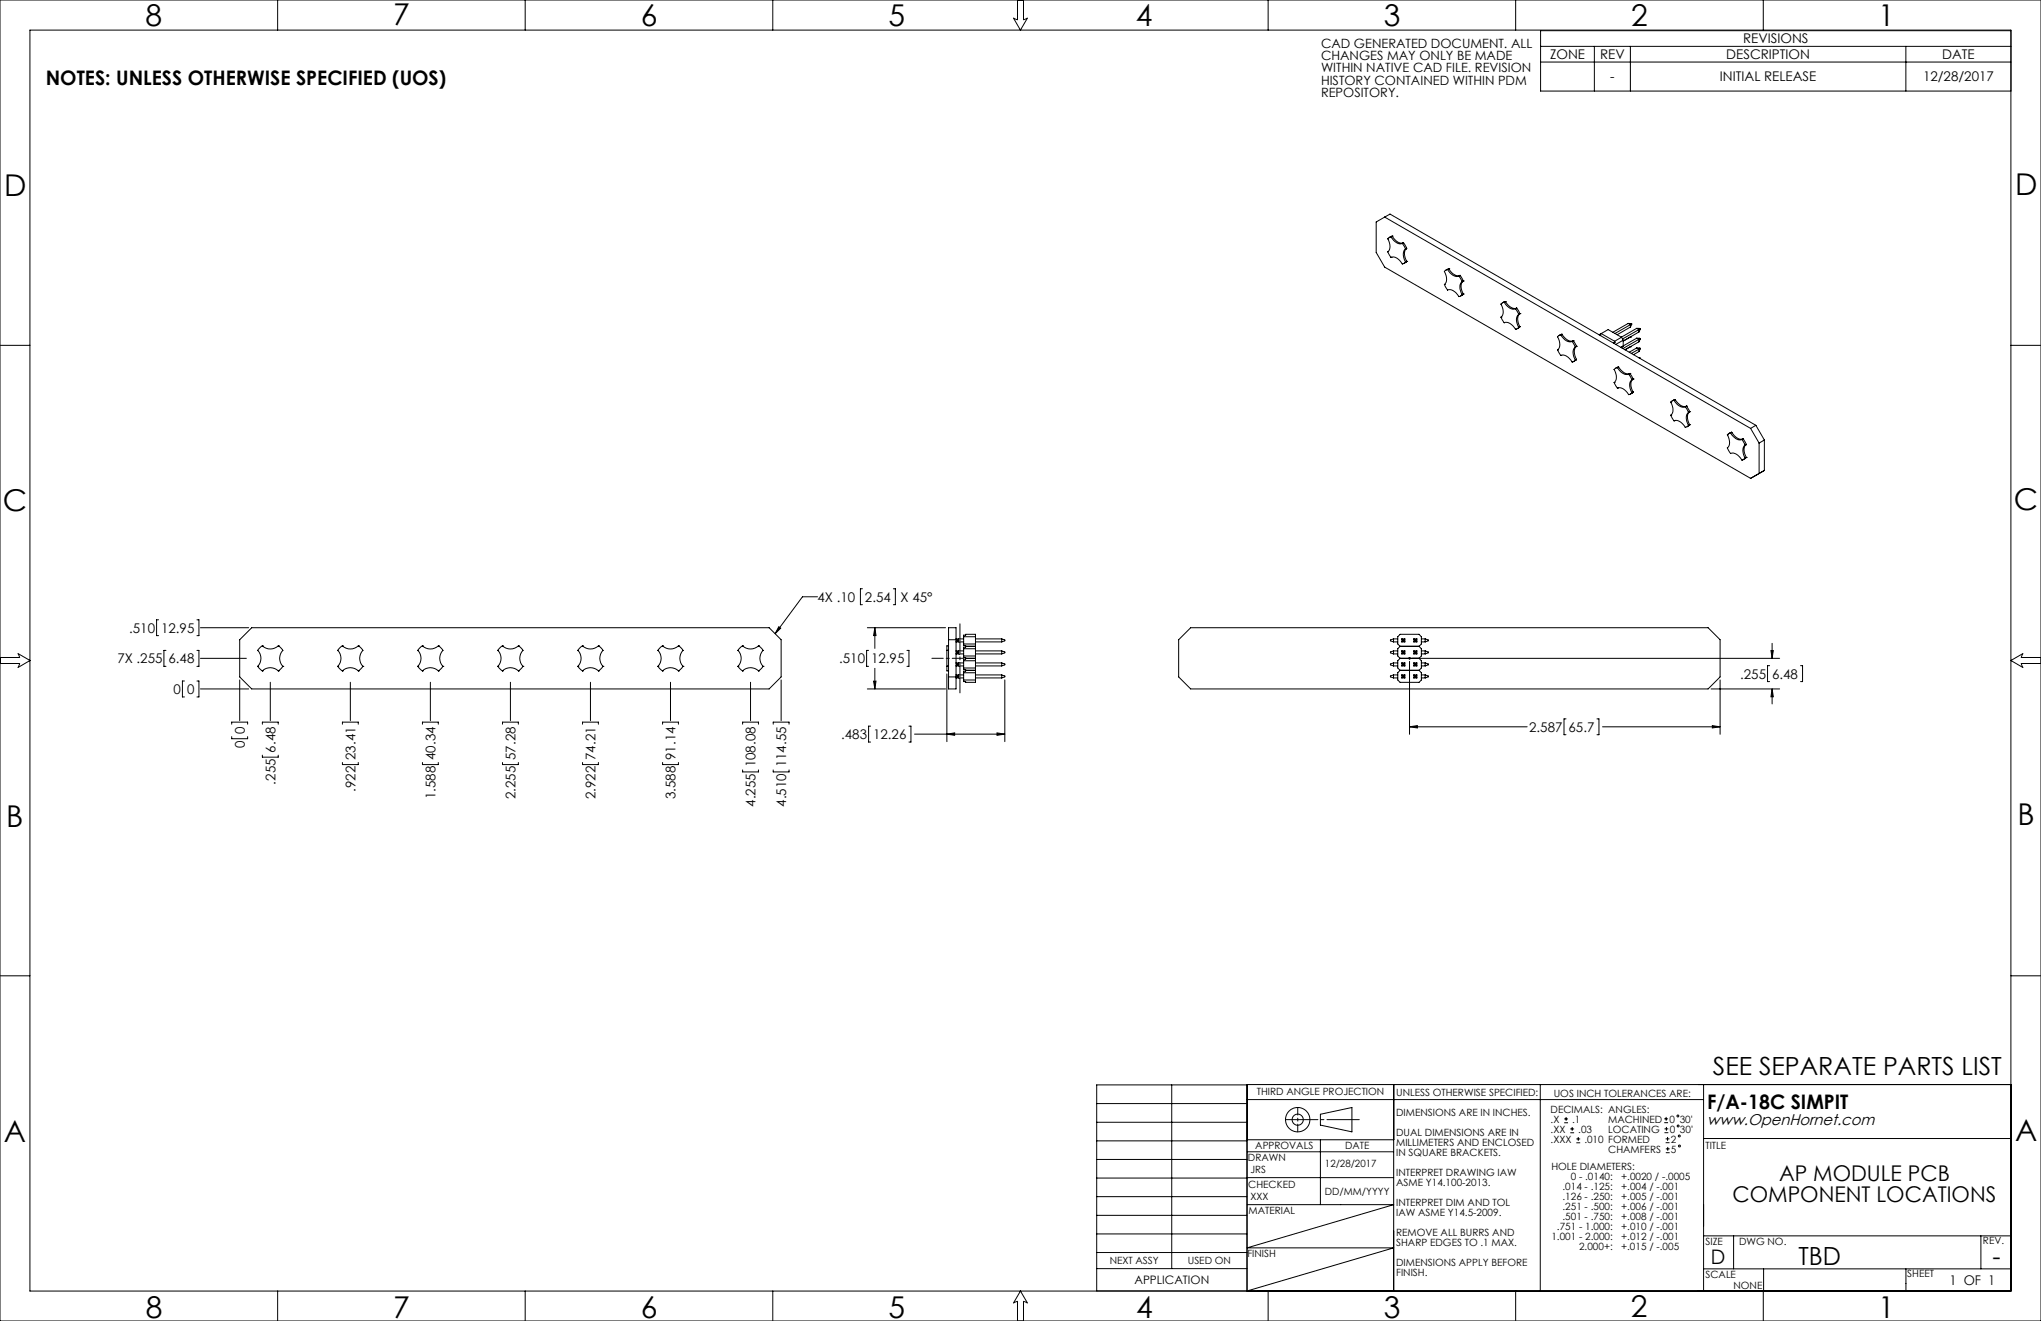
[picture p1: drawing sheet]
<svg xmlns="http://www.w3.org/2000/svg" width="864mm" height="559mm" viewBox="0 0 864 559" stroke-linecap="round" stroke-linejoin="round" font-family="sans-serif">
<g fill="none" stroke="#000" stroke-width=".42">
<path d="M117.5 0v12.7M222.2 0v12.7M327 0v12.7M536.6 0v12.7M641.3 0v12.7M746.1 0v12.7M0 0h863.6v558.8h-863.6zM12.7 12.7h838.2v533.4h-838.2zM430.5 0v8.4l-1.7-.7 3 5 2.9-5-1.6 .7v-8.4M651.9 19.6h199M674.6 19.6v18.9M689.9 19.6v18.9"/>
<path d="M806.4 19.6v18.9M850.9 13h-199v25.5h199M651.9 26.2h199M585.9 91.8l-3.6 2.1v12.9l3.6 6.2 154.8 89.4 3.6-2.1M585.9 91.8l154.8 89.4M585.9 91.8l2.3-1.2 154.7 89.3M589.1 99.9a4.3 4.3 0 0 0 4.8 2.8M589.1 99.9h.1M589.1 99.9l-1.3 .6M589.1 99.9l-.5 .3M587.2 106.5l1.4 2.4M587.2 101a4.3 4.3 0 0 1 0 5.5"/>
<path d="M587.2 101h.1M587.2 106.5h.1M588.6 108.9h.1M588.6 100.2l-1.4 .8M588.6 100.2a4.4 4.4 0 0 0 4.7 2.8M588.6 108.9a4.3 4.3 0 0 1 4.7 2.8l1.4-.9M588.6 100.2h.1M593.3 103h.1M593.3 103l1.4 2.3M593.9 102.7l1.3 2.3M593.9 102.7l-.6 .3M593.9 102.7h.1"/>
<path d="M594.7 105.3h.1M594.7 105.3a4.3 4.3 0 0 0 0 5.5M594.7 110.8h.1M595.2 105.1a4.3 4.3 0 0 0 0 5.5M595.2 110.6h.1M595.2 110.6l-1.1 .8M595.2 105l-.5 .3M595.2 105v.1M595.2 110.6l-.5 .2M612.5 114l-1.2 .7a7.1 7.1 0 0 1 .2 5.3l-.3 .3M612.5 114h.1M612.5 114a4.3 4.3 0 0 0 4.8 2.8"/>
<path d="M613 113.7a4.4 4.4 0 0 0 4.8 2.8M613 113.7h.1M613 113.7l-1.2 .6M613 113.7l-.5 .3M617.3 116.8h.1M617.3 116.8l1.4 2.3M617.8 116.5l-.5 .3M617.8 116.5h.1M617.8 116.5l1.4 2.4M618.7 119.2a4.3 4.3 0 0 0 0 5.5M618.7 119.1v.1M619.2 118.9h.1"/>
<path d="M619.2 118.9a4.4 4.4 0 0 0 0 5.5M619.2 118.9l-.5 .2M619.2 118.9l-.5 .3M611.2 120.3l.4 1a1.51 1.51 0 0 0 2 1.2l2 .9 1.7 2M611.2 120.3h.1M617.3 125.4v.1M618.7 124.7h.1M618.7 124.7l-1.4 .8M619.2 124.4h.1M619.2 124.4l-1.1 .8M619.2 124.4l-.5 .3M635.1 134.2l1.3 2.3"/>
<path d="M635.1 134.2h.1M635.1 128.7a4.3 4.3 0 0 1 0 5.5M635.1 128.6v.1M636.4 127.8l-1.3 .8M636.4 136.5h.1M636.4 127.8h.1M636.5 127.8a4.2 4.2 0 0 0 4.7 2.8M636.5 136.5a4.4 4.4 0 0 1 4.7 2.8M637 127.6a4.4 4.4 0 0 0 4.7 2.7M637 127.6h.1M637 127.6l-1.3 .5M637 127.6l-.5 .2"/>
<path d="M641.2 130.6l1.4 2.4M641.2 139.3h.1M641.2 130.6h.1M641.7 130.3h.1M641.8 130.3l1.3 2.4M641.8 130.3l-.6 .3M642.6 133a4.2 4.2 0 0 0 0 5.5M642.6 138.5h.1M642.6 138.5l-1.4 .8M642.6 133h.1M643.1 132.7h.1M643.1 132.7a4.3 4.3 0 0 0 0 5.5"/>
<path d="M643.1 138.2l-1.1 .8M643.1 132.7l-.5 .3M643.1 138.2l-.5 .3M643.1 138.2h.1M688.9 136.8l1 .5M688.9 136.8l-6.5 3.7M688.9 136.8l1.5 .2M689.9 137.3v1.1M689.9 137.3l-6.6 3.8M689.9 138.4l-5.7 3.2M690.4 137l-.5 .3M690.4 137l-.5 1.4"/>
<path d="M692.5 138.9l1 .5M692.5 138.9l-6.5 3.7M692.5 138.9l1.5 .2M693.5 139.4l-7 4M693.5 139.4v1M694 139.1l-.5 .3M694 139.1l-.5 1.3M0 146.1h12.7M659.1 148l1.3 2.4M659.1 148h.1M659.1 142.5a4.3 4.3 0 0 1 0 5.5M659.1 142.5h.1"/>
<path d="M660.4 150.4h.1M660.4 141.7l-1.3 .8M660.4 141.7h.1M660.4 141.7a4.3 4.3 0 0 0 4.8 2.7M660.4 150.4a4.4 4.4 0 0 1 4.8 2.7M660.9 141.4l-1.2 .5M660.9 141.4h.1M660.9 141.4a4.3 4.3 0 0 0 4.8 2.7M660.9 141.4l-.5 .3M665.2 144.4h.1M665.2 144.4l1.3 2.4M665.2 153.1h.1"/>
<path d="M665.7 144.1l1.4 2.4M665.7 144.1h.1M665.7 144.1l-.5 .3M666.5 146.8a4.3 4.3 0 0 0 0 5.5M666.5 152.3h.1M666.5 152.3l-1.3 .8M666.5 146.8h.1M667.1 146.5h.1M667.1 146.5a4.3 4.3 0 0 0 0 5.5M667.1 152l-1.2 .9M667.1 146.5l-.6 .3M667.1 152l-.6 .3"/>
<path d="M667.1 152h.1M676.7 141.6h.1M676.7 141.6h-.1M677.3 141.3v.7M677.3 141.3l-.6 .3M677.5 141.1l-.2 .2M677.5 141.1l5.7 3.3M677.5 141.1l2.9-1.7 5.7 3.3M683.2 144.4l.2 .4-.5 .4M684.4 155.5l-1.3 .6a8.2 8.2 0 0 1 .6 4.8l-.7 .9M684.4 155.5h.1M684.4 155.5a4.4 4.4 0 0 0 4.7 2.8"/>
<path d="M684.8 155.2l-1.2 .6M684.8 155.2l-.4 .3M684.8 155.2h.1M684.9 155.2a4.3 4.3 0 0 0 4.7 2.8M684.9 155.2l-.5 .3M686.1 142.7l-2.9 1.7M686.1 142.7l.7 1.2M686.1 146.8l.2 .4M686.8 143.9l-3.1 1.8M686.8 143.9v2.5M686.8 146.4l-.9 .6 .2-.2M686.8 146.4l-.7 .4"/>
<path d="M689.1 158.3h.1M689.2 158.3l1.3 2.3M689.6 158l1.4 2.3M689.6 158h.1M689.6 158l-.4 .3M689.9 142.5h.1M689.9 146.6h.1M692.5 143.1l1 .4M692.5 143.1l-5.7 3.2M692.5 143.1l1.5 .1M692.5 147.2l1 .5M692.5 147.2l-3.1 1.8"/>
<path d="M692.5 147.2l1.5 .2M693.5 140.4l-6.7 3.9M693.5 143.5v1.1M693.5 147.7v1M693.5 144.6l-5.9 3.4 2.3-1.4M693.5 143.5l-6.8 3.9M693.5 147.7l-3.2 1.8M693.5 148.7l-2.3 1.3M693.5 151.4l.5 .1M694 143.2l-.5 1.4M694 147.4l-.5 1.3M694 151.5v.2"/>
<path d="M694 151.5l-.1 .1M694 143.2l-.5 .3M694 147.4l-.5 .3M850.9 146.1h12.7M683 161.8l1.4 2.4M683 161.8h.1M684.4 164.2h.1M684.4 164.2a4.3 4.3 0 0 1 4.7 2.7M689.1 166.9h.1M690.5 160.6h.1M690.5 160.6a4.4 4.4 0 0 0 0 5.6M690.5 166.2h.1"/>
<path d="M690.5 166.2l-1.3 .7M691 160.3h.1M691 160.3a4.3 4.3 0 0 0 0 5.5M691 165.9l-1.1 .8M691 160.3l-.5 .3M691 165.8l-.5 .4M691 165.8v.1M706.9 175.6l1.4 2.4M706.9 175.6h.1M706.9 170.1a4.4 4.4 0 0 1 0 5.5M706.9 170.1h.1M708.3 178h.1"/>
<path d="M708.3 169.3l-1.4 .8M708.3 169.3h.1M708.3 169.3a4.4 4.4 0 0 0 4.8 2.8M708.3 178a4.3 4.3 0 0 1 4.8 2.8M708.8 169.1a4.4 4.4 0 0 0 4.8 2.7M708.8 169l-1.3 .6M708.8 169.1l-.5 .2M708.8 169v.1M713.1 172.1h.1M713.1 172.1l1.3 2.3M713.6 171.8l1.3 2.4M713.6 171.8h.1"/>
<path d="M713.6 171.8l-.5 .3M714.4 174.4h.1M714.4 174.4a4.3 4.3 0 0 0 0 5.6M714.4 180l-1.3 .8M714.4 180h.1M714.9 174.2h.1M714.9 174.2a4.3 4.3 0 0 0 0 5.5M714.9 179.7h.1M714.9 179.7l-1.1 .8M714.9 174.2l-.5 .2M714.9 179.7l-.5 .3M742.9 179.9l-2.2 1.3"/>
<path d="M742.9 179.9l3.6 6.2M713.1 180.8h.1M730.9 189.5l.4 .9a1.47 1.47 0 0 0 2.1 1.2l1.9 .9 1.7 2.1M730.9 183.9a4.3 4.3 0 0 1 0 5.5M730.9 183.9h.1M730.9 189.4v.1M732.2 183.2l-1.3 .7M732.2 183.2h.1M732.3 183.2a4.3 4.3 0 0 0 4.7 2.7M732.8 182.9a4.4 4.4 0 0 0 4.7 2.7M732.8 182.8l-1.3 .6M732.8 182.9l-.5 .3"/>
<path d="M732.8 182.8v.1M737 185.9h.1M737 185.9l1.4 2.4M737 194.6h.1M737.5 185.6h.1M737.6 185.6l1.3 2.4M737.6 185.6l-.6 .3M738.4 188.3h.1M738.4 188.3a4.3 4.3 0 0 0 0 5.5M738.4 193.8l-1.4 .8M738.4 193.8h.1M738.9 188a4.3 4.3 0 0 0 0 5.5"/>
<path d="M738.9 193.5h.1M738.9 193.5l-1.1 .8M738.9 188l-.5 .3M738.9 188h.1M738.9 193.5l-.5 .3M740.7 181.2l3.6 6.2M744.3 187.4v12.9M746.5 186.1l-2.2 1.3M746.5 199l-2.2 1.3M746.5 186.1v12.9M746.5 199l-3.6 2.1M345.9 252.4h-6.4l-11.5 15.7"/>
<path d="M364.9 249.1h-.8v6.7h.8M378 249.1h.8v6.7h-.8M0 278.1h8.3l-.7-1.6 5.1 2.9-5.1 3 .7-1.7h-8.3M67.1 262.2h-.8v6.7h.8M70.2 275.1h-.8v6.8h.8M83.3 262.2h.9v6.7h-.9M83.3 275.1h.9v6.8h-.9M84.8 278.5h19.4M84.8 265.5h20.4M101.4 270.6l5.1-5.1h218.9l5.1 5.1v15.7l-5.1 5.1h-218.9l-5.1-5.1zM109 275.1a4.8 4.8 0 0 1 0 6.8M109 275.1h.1"/>
<path d="M111 273.2l-2 1.9M111 273.2h.1M111 273.2a4.9 4.9 0 0 0 6.8 0M117.8 273.2h.1M117.8 273.2l1.9 1.9M119.7 275.1a4.9 4.9 0 0 0 0 6.8M119.7 275.1h.1M142.9 275.1a4.8 4.8 0 0 1 0 6.8M142.9 275.1h.1M144.9 273.2l-2 1.9M144.9 273.2h.1M144.9 273.2a4.9 4.9 0 0 0 6.7 0"/>
<path d="M151.6 273.2h.1M151.6 273.2l1.9 1.9M153.5 275.1a4.9 4.9 0 0 0 0 6.8M153.5 275.1h.1M176.8 275.1a4.8 4.8 0 0 1 0 6.8M176.8 275.1h.1M178.7 273.2l-1.9 1.9M178.7 273.2h.1M178.7 273.2a4.9 4.9 0 0 0 6.8 0M185.5 273.2h.1M185.5 273.2l1.9 1.9M187.4 275.1a4.9 4.9 0 0 0 0 6.8"/>
<path d="M187.4 275.1h.1M210.6 275.1a4.8 4.8 0 0 1 0 6.8M210.6 275.1h.1M212.6 273.2l-2 1.9M212.6 273.2h.1M212.6 273.2a4.9 4.9 0 0 0 6.8 0M219.4 273.2h.1M219.4 273.2l1.9 1.9M221.3 275.1a4.9 4.9 0 0 0 0 6.8M221.3 275.1h.1M244.5 275.1a4.8 4.8 0 0 1 0 6.8M244.5 275.1h.1"/>
<path d="M246.5 273.2l-2 1.9M246.5 273.2h.1M246.5 273.2a4.9 4.9 0 0 0 6.7 0M253.2 273.2h.1M253.2 273.2l1.9 1.9M255.1 275.1a4.9 4.9 0 0 0 0 6.8M255.1 275.1h.1M278.4 275.1a4.8 4.8 0 0 1 0 6.8M278.4 275.1h.1M280.3 273.2l-1.9 1.9M280.3 273.2h.1M280.3 273.2a4.9 4.9 0 0 0 6.8 0"/>
<path d="M287.1 273.2h.1M287.1 273.2l1.9 1.9M289 275.1a4.9 4.9 0 0 0 0 6.8M289 275.1h.1M312.2 275.1a4.8 4.8 0 0 1 0 6.8M312.2 275.1h.1M314.2 273.2l-2 1.9M314.2 273.2h.1M314.2 273.2a4.9 4.9 0 0 0 6.8 0M321 273.2h.1M321 273.2l1.9 1.9M322.9 275.1a4.9 4.9 0 0 0 0 6.8"/>
<path d="M322.9 275.1h.1M329.5 265.1l.8 .6-2.3 2.4zM367 265.5h33.1M367.5 275.1h-.8v6.8h.8M370.2 265.5l.5 3.4h-1.1zM370.2 265.5v8.8M383.8 275.1h.8v6.8h-.8M400.6 275.1v6.8M400.6 275.1h.8M400.6 275.1h.1M401.4 273.2h-.8v1.9M401.4 265.5h3.1v25.9h-3.1z"/>
<path d="M401.4 270.6h3.1M405 271.1l-.5 .4h1.3M405 271.1h.3M405 270.7h.3M405 270.7v.4M405 275.8v.4M405 276.2l-.5 .4h1.3M405 275.8h.3M405 276.2h.3M405.3 271.1l.5 .4M405.3 270.7v.4M405.3 275.8v.4"/>
<path d="M405.3 276.2l.5 .4M405.8 270.3h1.9M405.8 271.5h1.9M405.8 275.3h1.9M405.8 276.6h1.9M405.8 270.3h-1.3l.5 .4M405.8 270.3l-.5 .4M405.8 270.3v1.2M405.8 275.3v1.3M405.8 275.3l-.5 .5M405.8 275.3h-1.3l.5 .5M407.7 268.7h.9v-.4h4.2v20.3h-4.2v-.3h-.9v-4.4h.9v-.7h-.9v-4.4h.9v-.6h-.9v-4.4h.9v-.7h-.9z"/>
<path d="M407.7 269.3h5.1M407.7 272.4h5.1M407.7 274.4h5.1M407.7 277.5h5.1M407.7 279.5h5.1M408.6 278.5h4.2M408.6 273.4h4.2M412.8 271.5h11.1M412.8 270.3h11.1M412.8 275.3h11.1M412.8 276.6h11.1M423.9 270.3l1.3 .4v.4l-1.3 .4"/>
<path d="M423.9 275.3l1.3 .5v.4l-1.3 .4M423.9 270.3v1.2M423.9 275.3v1.3M498.7 270.6l5.1-5.1h218.9l5.1 5.1v15.7l-5.1 5.1h-218.9l-5.1-5.1zM589.6 271.5h1.8M589.6 270.3h1.8M589.6 275.3h1.8M589.6 276.6h1.8M589.6 270.3v1.2M589.6 275.3v1.3M589.6 270.3l-1.3 .4v.4l1.3 .4M589.6 275.3l-1.3 .5v.4l1.3 .4"/>
<path d="M592.4 273.4l-1-1v-3.1l1-1h8l1 1v3.1l-1 1M592.4 273.4h8M592.4 273.4l-1 1v3.1l1 1M592.4 278.5l-1 1v3.1l1 1M593.2 271.5h1.2M593.2 270.3h1.2M593.2 275.3h1.2M593.2 276.6h1.2M593.2 270.3l.5 .4M593.2 270.3v1.2M593.2 275.3v1.3M593.2 275.3l.5 .5"/>
<path d="M593.7 271.1h.3M593.7 270.7h.3M593.7 275.8h.3M593.7 276.2h.3M593.7 271.1l-.5 .4M593.7 270.7v.4M593.7 275.8v.4M593.7 276.2l-.5 .4M594 271.1l.4 .4M594 270.7v.4M594 275.8v.4M594 276.2l.4 .4"/>
<path d="M594.4 275.3l-.4 .5M594.4 270.3l-.4 .4M594.4 270.3v1.2M594.4 275.3v1.3M596.1 278.1l.7 .7M596.4 278v1M596.4 279.8v30.8M596.8 278.1l-.7 .7M598.2 271.5h1.3M598.2 270.3h1.3M598.2 275.3h1.3M598.2 276.6h1.3"/>
<path d="M598.2 270.3l.5 .4M598.2 270.3v1.2M598.2 275.3v1.3M598.2 275.3l.5 .5M598.7 271.1h.4M598.7 270.7h.4M598.7 275.8h.4M598.7 276.2h.4M598.7 271.1l-.5 .4M598.7 270.7v.4M598.7 275.8v.4M598.7 276.2l-.5 .4"/>
<path d="M599.1 271.1l.4 .4M599.1 270.7v.4M599.1 275.8v.4M599.1 276.2l.4 .4M599.5 270.3l-.4 .4M599.5 270.3v1.2M599.5 275.3v1.3M599.5 275.3l-.4 .5M600.4 273.4l1 1v3.1l-1 1 1 1v3.1l-1 1M601.4 271.5h1.6M601.4 270.3h1.6M601.4 275.3h1.6"/>
<path d="M601.4 276.6h1.6M603 270.3l1.3 .4v.4l-1.3 .4M603 275.3l1.3 .5v.4l-1.3 .4M603 270.3v1.2M603 275.3v1.3M749.3 275.2h1l-.5 3.3zM749.8 272.1v6.4M753 278.5h-160.6M863.6 278.1h-8.4l.7-1.6-5 2.9 5 3-.7-1.7h8.4M78 288.1h-.8v6.7h.8M83.3 288.1h.9v6.7h-.9M84.8 291.4h20.4"/>
<path d="M101.4 287.6v17.2M109 281.9l2 1.9M109 281.9h.1M111 283.8h.1M111 283.8a4.9 4.9 0 0 1 6.8 0M114.4 288.6v16.2M117.8 283.8h.1M119.7 281.9h.1M119.7 281.9l-1.9 1.9M142.9 281.9l2 1.9M142.9 281.9h.1M144.9 283.8h.1"/>
<path d="M144.9 283.8a4.9 4.9 0 0 1 6.7 0M148.2 288.6v16.2M151.6 283.8h.1M153.5 281.9h.1M153.5 281.9l-1.9 1.9M176.8 281.9l1.9 1.9M176.8 281.9h.1M178.7 283.8h.1M178.7 283.8a4.9 4.9 0 0 1 6.8 0M182.1 288.6v16.2M185.5 283.8h.1M187.4 281.9h.1"/>
<path d="M187.4 281.9l-1.9 1.9M210.6 281.9l2 1.9M210.6 281.9h.1M212.6 283.8h.1M212.6 283.8a4.9 4.9 0 0 1 6.8 0M216 288.6v16.2M219.4 283.8h.1M221.3 281.9h.1M221.3 281.9l-1.9 1.9M244.5 281.9l2 1.9M244.5 281.9h.1M246.5 283.8h.1"/>
<path d="M246.5 283.8a4.9 4.9 0 0 1 6.7 0M249.8 288.6v16.2M253.2 283.8h.1M255.1 281.9h.1M255.1 281.9l-1.9 1.9M278.4 281.9l1.9 1.9M278.4 281.9h.1M280.3 283.8h.1M280.3 283.8a4.9 4.9 0 0 1 6.8 0M283.7 288.6v16.2M287.1 283.8h.1M289 281.9h.1"/>
<path d="M289 281.9l-1.9 1.9M312.2 281.9l2 1.9M312.2 281.9h.1M314.2 283.8h.1M314.2 283.8a4.9 4.9 0 0 1 6.8 0M317.6 288.6v16.2M321 283.8h.1M322.9 281.9h.1M322.9 281.9l-1.9 1.9M330.5 287.6v17.2M367 291.4h33.1M369.6 288.1h1.1l-.5 3.3z"/>
<path d="M370.2 282.7v8.7M400.6 285.1v28.6M400.6 281.9v1.9h.8M400.6 281.9h.1M400.6 281.9h.8M401.4 286.3h3.1M405 280.9v.3M405 286v.3M405 286.3l-.5 .5h1.3M405 286.3h.3M405 286h.3M405 281.2l-.5 .5h1.3"/>
<path d="M405 280.9h.3M405 281.2h.3M405.3 280.9v.3M405.3 286v.3M405.3 286.3l.5 .5M405.3 281.2l.5 .5M405.8 286.8h1.9M405.8 285.5h1.9M405.8 281.7h1.9M405.8 280.4h1.9M405.8 280.4v1.3M405.8 285.5v1.3"/>
<path d="M405.8 285.5h-1.3l.5 .5M405.8 285.5l-.5 .5M405.8 280.4l-.5 .5M405.8 280.4h-1.3l.5 .5M407.7 284.6h5.1M407.7 287.7h5.1M407.7 282.6h5.1M408.6 283.6h4.2M412.8 286.8h11.1M412.8 285.5h11.1M412.8 280.4h11.1M412.8 281.7h11.1"/>
<path d="M423.9 280.4l1.3 .5v.3l-1.3 .5M423.9 285.5l1.3 .5v.3l-1.3 .5M423.9 280.4v1.3M423.9 285.5v1.3M425.2 287.6v26.1M589.6 286.8h1.8M589.6 285.5h1.8M589.6 280.4h1.8M589.6 281.7h1.8M589.6 280.4v1.3M589.6 285.5v1.3M589.6 280.4l-1.3 .5v.3l1.3 .5"/>
<path d="M589.6 285.5l-1.3 .5v.3l1.3 .5M592.4 283.6h8M592.4 283.6l-1 1v3.1l1 .9h8l1-.9v-3.1l-1-1M593.2 286.8h1.2M593.2 285.5h1.2M593.2 280.4h1.2M593.2 281.7h1.2M593.2 280.4v1.3M593.2 285.5v1.3M593.2 285.5l.5 .5M593.2 280.4l.5 .5M593.7 286.3h.3"/>
<path d="M593.7 286h.3M593.7 280.9h.3M593.7 281.2h.3M593.7 280.9v.3M593.7 286v.3M593.7 286.3l-.5 .5M593.7 281.2l-.5 .5M594 281.2l.4 .5M594 280.9v.3M594 286v.3M594 286.3l.4 .5M594.4 280.4l-.4 .5"/>
<path d="M594.4 280.4v1.3M594.4 285.5v1.3M594.4 285.5l-.4 .5M598.2 286.8h1.3M598.2 285.5h1.3M598.2 280.4h1.3M598.2 281.7h1.3M598.2 280.4v1.3M598.2 285.5v1.3M598.2 285.5l.5 .5M598.2 280.4l.5 .5M598.7 286.3h.4"/>
<path d="M598.7 286h.4M598.7 280.9h.4M598.7 281.2h.4M598.7 280.9v.3M598.7 286v.3M598.7 286.3l-.5 .5M598.7 281.2l-.5 .5M599.1 280.9v.3M599.1 286v.3M599.1 286.3l.4 .5M599.1 281.2l.4 .5M599.5 280.4v1.3"/>
<path d="M599.5 285.5v1.3M599.5 285.5l-.4 .5M599.5 280.4l-.4 .5M601.4 286.8h1.6M601.4 285.5h1.6M601.4 280.4h1.6M601.4 281.7h1.6M603 280.4l1.3 .5v.3l-1.3 .5M603 285.5l1.3 .5v.3l-1.3 .5M603 280.4v1.3M603 285.5v1.3M724 291.4h29"/>
<path d="M727.8 287.6v23M748.8 281.6h-.9v6.7h.9M749.8 291.4l.5 3.3h-1zM749.8 291.4v6.4M761.9 281.6h.8v6.7h-.8M98 306.4v-.9h6.8v.9M98 311.6v.9h6.8v-.9M111 306.4v-.9h6.7v.9M111 319.4v.9h6.7v-.9M144.9 306.4v-.9h6.7v.9M178.8 306.4v-.9h6.7v.9M212.6 306.4v-.9h6.7v.9"/>
<path d="M246.5 306.4v-.9h6.7v.9M280.4 306.4v-.9h6.7v.9M314.2 306.4v-.9h6.7v.9M327.2 306.4v-.9h6.7v.9M368.4 307.2h-.9v6.7h.9M384.6 307.2h.8v6.7h-.8M387 310.6h38.2M400.6 310.6l3.3-.6v1zM421.9 310l3.3 .6-3.3 .4zM596.4 307.4l3.3-.4v.9zM596.4 307.4h49.8M662.6 304.1h-.8v6.7h.8"/>
<path d="M675.7 304.1h.9v6.7h-.9M678.1 307.4h49.7M724.5 307l3.3 .4-3.3 .5zM144.9 322.5v.9h6.7v-.9M178.8 322.5v.9h6.7v-.9M212.6 322.5v.9h6.7v-.9M246.5 322.5v.9h6.7v-.9M280.4 322.5v.9h6.7v-.9M314.2 325.7v.8h6.7v-.8M327.2 325.7v.8h6.7v-.8M0 412.8h12.7M850.9 412.8h12.7"/>
<path d="M495.8 458.9v77.7M527.6 458.9h-63.6v87.2M589.7 458.8h.1M589.7 458.8v87.3M651.7 458.8h.1M651.7 458.8v87.3M720.8 458.8v87.3M850.9 458.8h-323.2v87.3l62-18.2h-62l62-18.3h-62M464 466.8h63.6M464 474.7h63.6M527.7 465.1h193.1M558.7 471.3l13.3-2.8v10.3l-13.3-2.9z"/>
<path d="M661.8 474.9h1.7M661.8 473.3h1.7M662.7 472.5v1.6M664.4 479.2h1.6M664.4 477.6h1.6M665.2 476.7v1.7M704.2 474.9h1.6M704.2 473.3h1.6M704.3 479.1h1.6M704.3 477.5h1.6M705 472.5v1.6M705.1 476.7v1.6"/>
<path d="M464 482.6h63.6M464 490.5h63.6M464 498.3h63.6M527.7 482.1h62M527.7 487.2h62M527.7 498.2h62M558.7 482.1v27.5M667 483.4h1.6M667 481.8h1.6M667.8 481v1.6M704.8 483.4h1.6M704.8 481.8h1.6"/>
<path d="M704.8 487.6h1.7M704.8 486h1.7M705.6 480.9v1.7M705.7 485.2v1.6M720.8 481.6h130.1M464 506.2h63.6M464 514.1h63.6M464 522h63.6M464 529.8h63.6M464 536.6h63.6M720.8 536.8h130.1M720.8 522.8h130.1"/>
<path d="M733.5 522.8v14M746.2 536.8v9.3M806.5 536.8v9.3M838.2 522.8v14M117.5 546.1v12.7M222.2 546.1v12.7M327 546.1v12.7M430.5 558.8v-8.3l-1.7 .7 3-5.1 2.9 5.1-1.6-.7v8.3M536.6 546.1v12.7M641.3 546.1v12.7M746.1 546.1v12.7"/>
<circle cx="549.1" cy="473.6" r="2.37"/>
<circle cx="549.1" cy="473.6" r="5.2"/>
<circle cx="709.9" cy="472.1" r=".41"/>
<circle cx="710.1" cy="476.3" r=".41"/>
<circle cx="710.5" cy="480.5" r=".41"/>
<circle cx="710.6" cy="484.8" r=".41"/>
</g>
<path d="M406.2 263.9v29.2" fill="none" stroke="#000" stroke-width=".42" stroke-dasharray="15.2 1.3 1.3 1.3" stroke-dashoffset="2.5"/>
<path d="M407.7 278.5h-13.4" fill="none" stroke="#000" stroke-width=".42" stroke-dasharray="15.2 1.3 1.3 1.3" stroke-dashoffset="10.4"/>
<path d="M544 473.6h31.2" fill="none" stroke="#000" stroke-width=".42" stroke-dasharray="15.2 1.3 1.3 1.3" stroke-dashoffset="1.5"/>
<path d="M549.1 468.5v10.3" fill="none" stroke="#000" stroke-width=".42" stroke-dasharray="15.2 1.3 1.3 1.3" stroke-dashoffset="12"/>
<g fill="#000">
<path d="M329.5 265.1l.8 .6-2.3 2.4zM400.6 310.6l3.3-.6v1zM421.9 310l3.3 .6-3.3 .4zM369.6 288.1h1.1l-.5 3.3zM370.2 265.5l.5 3.4h-1.1z"/>
<path d="M596.4 307.4l3.3-.4v.9zM724.5 307l3.3 .4-3.3 .5zM749.3 275.2h1l-.5 3.3zM749.8 291.4l.5 3.3h-1z"/>
</g>
<path d="M406.2 270.2v1.3M406.2 275.3v1.3M406.2 285.5v1.3M406.2 280.4v1.3" fill="none" stroke="#808080" stroke-width=".42" stroke-dasharray="6.3 1.3 1.3 1.3 1.3 1.3"/>
<g font-size="12.7">
<text x="61.6" y="10.9">8</text>
<text x="166.3" y="10.6">7</text>
<text x="271.1" y="10.9">6</text>
<text x="375.9" y="10.9">5</text>
<text x="480.7" y="10.9">4</text>
<text x="585.5" y="10.9">3</text>
<text x="690.2" y="10.8">2</text>
<text x="794.7" y="10.9">1</text>
<text x="1.7" y="83">D</text>
<text x="852.6" y="82.4">D</text>
<text x="852.2" y="215.7">C</text>
<text x="1.1" y="216.3">C</text>
<text x="2.7" y="349.7">B</text>
<text x="853.7" y="349.1">B</text>
<text x="1.6" y="483">A</text>
<text x="852.6" y="482.5">A</text>
<text x="61.7" y="557.6">8</text>
<text x="166.4" y="557.6">7</text>
<text x="271.2" y="557.6">6</text>
<text x="375.9" y="557.5">5</text>
<text x="480.7" y="557.6">4</text>
<text x="585.5" y="557.6">3</text>
<text x="690.1" y="557.2">2</text>
<text x="794.7" y="557.6">1</text>
</g>
<g font-size="10.6">
<text x="724.8" y="454.8">SEE SEPARATE PARTS LIST</text>
<text x="761" y="535.2">TBD</text>
<text x="843.1" y="535.3">-</text>
</g>
<g font-size="9.2">
<text x="752.7" y="499.5">AP MODULE PCB</text>
<text x="733.1" y="508.6">COMPONENT LOCATIONS</text>
</g>
<g font-size="8.5">
<text x="19.4" y="35.8">NOTES: UNLESS OTHERWISE SPECIFIED (UOS)</text>
<text x="722.4" y="469.1">F/A-18C SIMPIT</text>
<text x="723.9" y="534.7">D</text>
</g>
<text font-size="6.6" x="722.4" y="475.9">www.OpenHornet.com</text>
<g font-size="5.6">
<text x="737.6" y="18.4">REVISIONS</text>
<text x="655.9" y="25">ZONE</text>
<text x="677" y="25">REV</text>
<text x="730.4" y="25">DESCRIPTION</text>
<text x="821.8" y="25">DATE</text>
<text x="681.3" y="34.5">-</text>
<text x="727.7" y="34.5">INITIAL RELEASE</text>
<text x="813.7" y="34.5">12/28/2017</text>
<text x="345.9" y="254.6">4X .10</text>
<text x="366" y="254.6">2.54</text>
<text x="381.1" y="254.6">X 45°</text>
<text x="54.7" y="267.7">.510</text>
<text x="68.2" y="267.7">12.95</text>
<text x="49.7" y="280.6">7X .255</text>
<text x="71.3" y="280.6">6.48</text>
<text x="355.1" y="280.6">.510</text>
<text x="368.6" y="280.6">12.95</text>
<text x="736.3" y="287.1">.255</text>
<text x="749.8" y="287.1">6.48</text>
<text x="73.4" y="293.6">0</text>
<text x="79.1" y="293.6">0</text>
<text x="103.6" y="310.5" transform="rotate(-90 103.6 310.5)">0</text>
<text x="647.1" y="309.6">2.587</text>
<text x="663.7" y="309.6">65.7</text>
<text x="103.6" y="316.2" transform="rotate(-90 103.6 316.2)">0</text>
<text x="355.9" y="312.7">.483</text>
<text x="369.5" y="312.7">12.26</text>
<text x="116.5" y="318.3" transform="rotate(-90 116.5 318.3)">6.48</text>
<text x="150.4" y="321.5" transform="rotate(-90 150.4 321.5)">23.41</text>
<text x="184.3" y="321.5" transform="rotate(-90 184.3 321.5)">40.34</text>
<text x="218.1" y="321.5" transform="rotate(-90 218.1 321.5)">57.28</text>
<text x="252" y="321.5" transform="rotate(-90 252 321.5)">74.21</text>
<text x="285.9" y="321.5" transform="rotate(-90 285.9 321.5)">91.14</text>
<text x="319.7" y="324.6" transform="rotate(-90 319.7 324.6)">108.08</text>
<text x="332.7" y="324.6" transform="rotate(-90 332.7 324.6)">114.55</text>
<text x="116.5" y="331.9" transform="rotate(-90 116.5 331.9)">.255</text>
<text x="150.4" y="335" transform="rotate(-90 150.4 335)">.922</text>
<text x="184.3" y="338.1" transform="rotate(-90 184.3 338.1)">1.588</text>
<text x="218.1" y="338.1" transform="rotate(-90 218.1 338.1)">2.255</text>
<text x="252" y="338.1" transform="rotate(-90 252 338.1)">2.922</text>
<text x="285.9" y="338.1" transform="rotate(-90 285.9 338.1)">3.588</text>
<text x="319.7" y="341.2" transform="rotate(-90 319.7 341.2)">4.255</text>
<text x="332.7" y="341.2" transform="rotate(-90 332.7 341.2)">4.510</text>
<text x="824.9" y="543.4">1 OF 1</text>
</g>
<g font-size="5.4">
<text x="559" y="20.1">CAD GENERATED DOCUMENT. ALL</text>
<text x="559" y="25.4">CHANGES MAY ONLY BE MADE</text>
<text x="559" y="30.6">WITHIN NATIVE CAD FILE. REVISION</text>
<text x="559" y="35.9">HISTORY CONTAINED WITHIN PDM</text>
<text x="559" y="41.1">REPOSITORY.</text>
</g>
<text font-size="4.9" x="480" y="543.2">APPLICATION</text>
<g font-size="4.2">
<text x="531.8" y="463.4">THIRD ANGLE PROJECTION</text>
<text x="590.8" y="463.6">UNLESS OTHERWISE SPECIFIED:</text>
<text x="657.4" y="463.9">UOS INCH TOLERANCES ARE:</text>
<text x="590.8" y="472.1">DIMENSIONS ARE IN INCHES.</text>
<text x="656.1" y="470.7">DECIMALS: ANGLES:</text>
<text x="656.1" y="474.9">.X</text>
<text x="656.1" y="479.2">.XX</text>
<text x="665.2" y="474.9">.1</text>
<text x="667.8" y="479.2">.03</text>
<text x="680.5" y="479.1">LOCATING</text>
<text x="680.5" y="474.9">MACHINED</text>
<text x="706.4" y="474.9">0</text>
<text x="706.5" y="479.1">0</text>
<text x="710.7" y="474.9">30'</text>
<text x="710.8" y="479.1">30'</text>
<text x="531.1" y="486">APPROVALS</text>
<text x="569.2" y="486">DATE</text>
<text x="590.8" y="480.6">DUAL DIMENSIONS ARE IN</text>
<text x="590.8" y="484.8">MILLIMETERS AND ENCLOSED</text>
<text x="656.1" y="483.4">.XXX</text>
<text x="670.4" y="483.4">.010 FORMED</text>
<text x="707" y="483.3">2</text>
<text x="721.6" y="485.9">TITLE</text>
<text x="528" y="491.2">DRAWN</text>
<text x="590.8" y="489">IN SQUARE BRACKETS.</text>
<text x="680.5" y="487.6">CHAMFERS</text>
<text x="707" y="487.6">5</text>
<text x="529.2" y="496.2">JRS</text>
<text x="560.6" y="493.7">12/28/2017</text>
<text x="590.8" y="497.5">INTERPRET DRAWING IAW</text>
<text x="656.4" y="494.8">HOLE DIAMETERS:</text>
<text x="528.2" y="502.7">CHECKED</text>
<text x="590.8" y="501.7">ASME Y14.100-2013.</text>
<text x="661.1" y="503.2">.014 - .125:</text>
<text x="664.6" y="499">0 - .0140:</text>
<text x="686" y="499">+.0020 / -.0005</text>
<text x="686" y="503.2">+.004 / -.001</text>
<text x="529.2" y="507.7">XXX</text>
<text x="560.6" y="505.4">DD/MM/YYYY</text>
<text x="661.1" y="507.5">.126 - .250:</text>
<text x="686" y="507.5">+.005 / -.001</text>
<text x="528.3" y="513.4">MATERIAL</text>
<text x="590.8" y="510.2">INTERPRET DIM AND TOL</text>
<text x="590.8" y="514.4">IAW ASME Y14.5-2009.</text>
<text x="661.1" y="511.7">.251 - .500:</text>
<text x="661.1" y="515.9">.501 - .750:</text>
<text x="686" y="511.7">+.006 / -.001</text>
<text x="686" y="515.9">+.008 / -.001</text>
<text x="658.8" y="520.2">.751 - 1.000:</text>
<text x="686" y="520.2">+.010 / -.001</text>
<text x="590.8" y="522.9">REMOVE ALL BURRS AND</text>
<text x="590.8" y="527.1">SHARP EDGES TO .1 MAX.</text>
<text x="656.4" y="524.4">1.001 - 2.000:</text>
<text x="686" y="524.4">+.012 / -.001</text>
<text x="721.6" y="526.5">SIZE</text>
<text x="735.8" y="526.5">DWG NO.</text>
<text x="839" y="526.4">REV.</text>
<text x="527.8" y="531.8">FINISH</text>
<text x="668.2" y="528.6">2.000+:</text>
<text x="686" y="528.6">+.015 / -.005</text>
<text x="469.5" y="534.8">NEXT ASSY</text>
<text x="502.6" y="534.8">USED ON</text>
<text x="590.8" y="535.6">DIMENSIONS APPLY BEFORE</text>
<text x="590.8" y="539.8">FINISH.</text>
<text x="721.6" y="540.5">SCALE</text>
<text x="733.5" y="545.3">NONE</text>
<text x="807" y="540.3">SHEET</text>
</g>
</svg>
